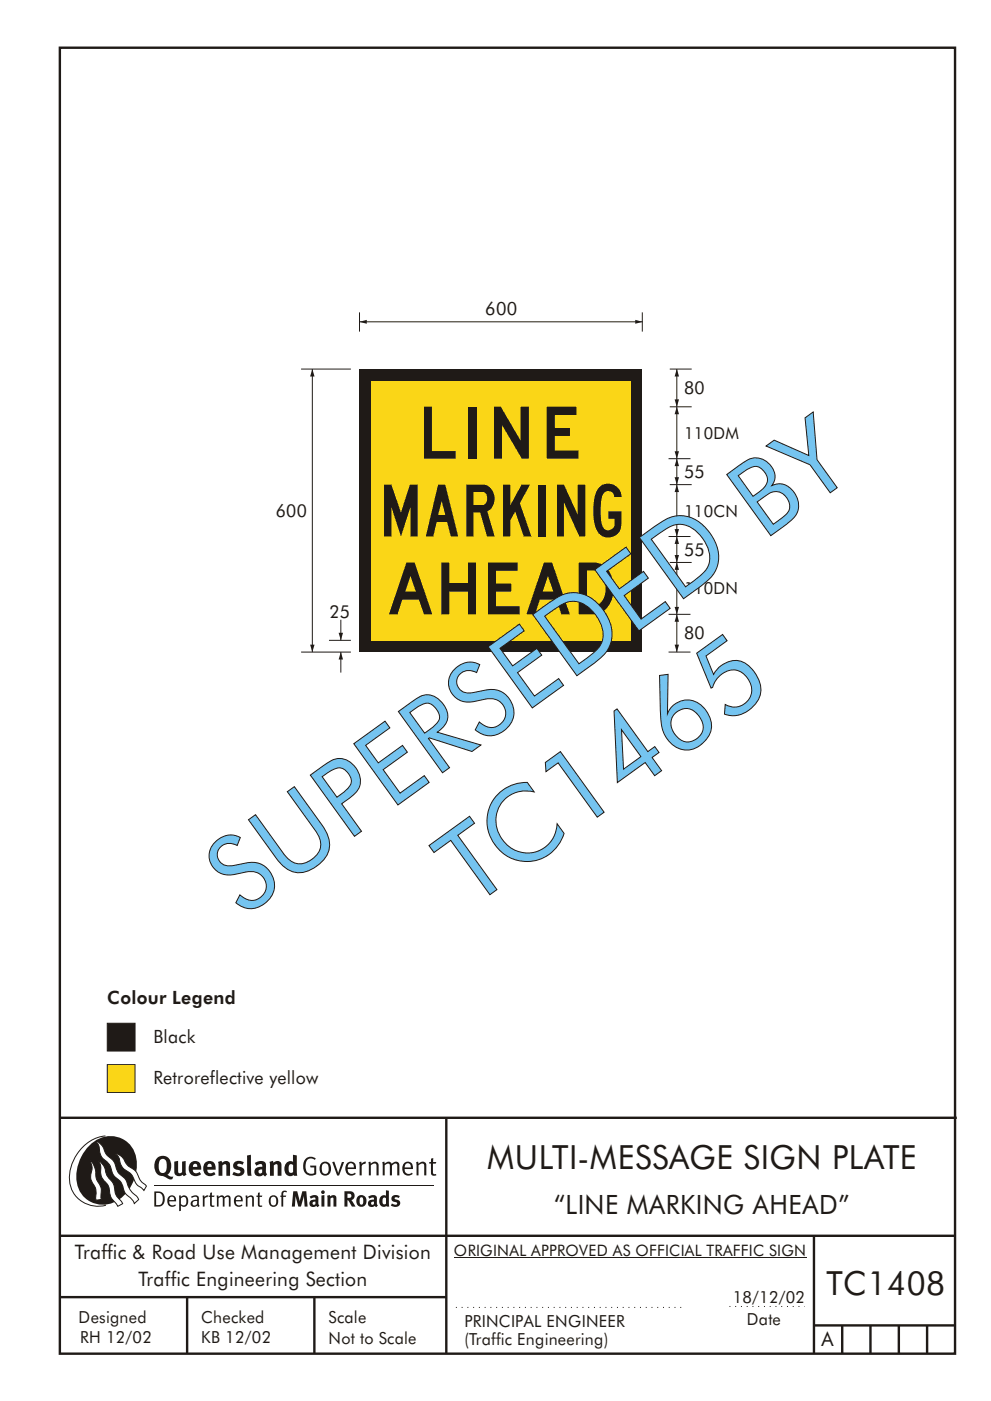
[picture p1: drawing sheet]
<svg xmlns="http://www.w3.org/2000/svg" width="210mm" height="297mm" viewBox="0 0 210 297" stroke-linecap="round" stroke-linejoin="round" font-family="sans-serif">
<g fill="none" stroke="#1f1a17" stroke-width=".51">
<path d="M12.7 10.1h189.9v276.9h-189.9zM12.7 237h190.3M94.7 236.9v50.1M12.7 262h190M12.7 275h82M39.7 275v12M66.7 275v12M172.7 262v25M172.7 281h30M178.7 281v6M184.7 281v6M190.7 281v6"/>
<path d="M196.7 281v6"/>
</g>
<path d="M154.8 277h15.9" fill="none" stroke="#1f1a17" stroke-width=".21" stroke-dasharray=".2 1" stroke-linecap="butt"/>
<path d="M22.8 225.7h5.8v5.9h-5.8z" fill-rule="evenodd" fill="#fad617" stroke="#1f1a17" stroke-width=".21"/>
<path d="M22.8 216.9h5.8v5.9h-5.8z" fill-rule="evenodd" fill="#1f1a17" stroke="#1f1a17" stroke-width=".21"/>
<path d="M96.7 277.2h48.5" fill="none" stroke="#1f1a17" stroke-width=".21" stroke-dasharray=".2 1" stroke-linecap="butt"/>
<path d="M96.3 266.7h74.7" fill="none" stroke="#1f1a17" stroke-width=".21"/>
<g fill="#1f1a17">
<path d="M64.9 245.6a1.61 1.61 0 0 1 2.1 0l-.2 .3a1.17 1.17 0 0 0-1.4-.2 1.17 1.17 0 0 0-.6 1.3 1.42 1.42 0 0 0 1.2 1.9l.7-.2v-1.2h-.8l-.1-.4h1.3v1.9a1.82 1.82 0 0 1-2.2-.1 1.82 1.82 0 0 1-.6-2.1l.2-.7z" fill-rule="evenodd"/>
<path d="M68.2 246.5a1.77 1.77 0 0 0 .4 2.7 1.39 1.39 0 0 0 1.4-.5 1.39 1.39 0 0 0 .2-1.5 1.19 1.19 0 0 0-2-.7zM68.5 246.8a.83 .83 0 0 1 1 .1 .83 .83 0 0 1 .2 1 .75 .75 0 0 1-.6 1 .75 .75 0 0 1-.8-.8v-.9z" fill-rule="evenodd"/>
<path d="M70.5 246.4l.4-.1 .8 2.4 .8-2.3h.5l-1.1 2.8h-.4z" fill-rule="evenodd"/>
<path d="M73.6 246.7a1.74 1.74 0 0 0 .5 2.5h.9l.5-.3-.2-.3a.89 .89 0 0 1-1.1 .2 .89 .89 0 0 1-.4-.9h1.7a1.15 1.15 0 0 0-.4-1.4 1.15 1.15 0 0 0-1.5 .2zM74 246.9a.67 .67 0 0 1 .8-.2 .67 .67 0 0 1 .3 .8h-1.3z" fill-rule="evenodd"/>
<path d="M76.2 246.4l.4-.1 .1 .4 .5-.4h.5l-.2 .5a.61 .61 0 0 0-.8 .6v1.8h-.4z" fill-rule="evenodd"/>
<path d="M78.1 246.4l.5-.1 .1 .4a.89 .89 0 0 1 .9-.4 .89 .89 0 0 1 .7 .7v2.2h-.4v-2.2l-.1-.2-.3-.1-.8 .4v2.1h-.4z" fill-rule="evenodd"/>
<path d="M81.1 246.4l.4-.1 .1 .4a.83 .83 0 0 1 .8-.4 .83 .83 0 0 1 .7 .5 .86 .86 0 0 1 .9-.5 .86 .86 0 0 1 .7 .7v2.2h-.4l-.1-2.3a.5 .5 0 0 0-.8 0l-.2 .2v2.1h-.5v-2.2l-.4-.3-.7 .4v2.1h-.4z" fill-rule="evenodd"/>
<path d="M85.7 246.7a1.74 1.74 0 0 0 .5 2.5h.9l.5-.3-.2-.3a.89 .89 0 0 1-1.1 .2 .89 .89 0 0 1-.4-.9h1.7a1.15 1.15 0 0 0-.5-1.4 1.15 1.15 0 0 0-1.4 .2zM86 246.9a.67 .67 0 0 1 .9-.2 .67 .67 0 0 1 .3 .8h-1.3z" fill-rule="evenodd"/>
<path d="M88.3 246.4l.4-.1 .1 .4a.89 .89 0 0 1 .9-.4 .89 .89 0 0 1 .8 .7v2.2h-.5v-2.2l-.1-.2-.3-.1-.8 .4v2.1h-.4z" fill-rule="evenodd"/>
<path d="M91.5 245.6l.4-.1v.9h.7l-.2 .3h-.5v2.1l.1 .1h.5l.1 .3a.71 .71 0 0 1-1.2-.6v-1.9h-.3v-.3h.3z" fill-rule="evenodd"/>
<path d="M37 246.3l.8-.2v2a.46 .46 0 0 0 .2 .6 .46 .46 0 0 0 .6-.2v-2.2l.8-.2v2.4l.2 .5-.6 .4-.2-.3a1.03 1.03 0 0 1-1.2 .2 1.03 1.03 0 0 1-.6-1z" fill-rule="evenodd"/>
<path d="M40.4 246.6a1.64 1.64 0 0 0 0 2.3 1.64 1.64 0 0 0 2.3 .1l-.4-.5a.78 .78 0 0 1-.9 .3 .78 .78 0 0 1-.5-.8h1.8a1.37 1.37 0 0 0-.6-1.6 1.37 1.37 0 0 0-1.7 .2zM41.1 246.9a.48 .48 0 0 1 .6-.1 .48 .48 0 0 1 .2 .6h-1z" fill-rule="evenodd"/>
<path d="M43.5 246.6a1.65 1.65 0 0 0-.2 2 1.65 1.65 0 0 0 1.9 .7l.5-.3-.3-.5a.78 .78 0 0 1-.9 .3 .78 .78 0 0 1-.5-.8h1.8a1.37 1.37 0 0 0-.6-1.6 1.37 1.37 0 0 0-1.7 .2zM44.1 246.9a.48 .48 0 0 1 .6-.1 .48 .48 0 0 1 .2 .6h-.9z" fill-rule="evenodd"/>
<path d="M46.3 246.3l.7-.2 .1 .4a.95 .95 0 0 1 1-.3 .95 .95 0 0 1 .7 .8v2.3h-.8v-2.3l-.3-.2-.5 .3v2.2h-.8z" fill-rule="evenodd"/>
<path d="M49.7 246.5a1.73 1.73 0 0 1 2-.1l-.2 .6-.6-.2a.42 .42 0 0 0-.6 .2l.2 .3a1.23 1.23 0 0 1 1.4 1 1.47 1.47 0 0 1-2.3 .9l-.3-.2 .3-.6 .7 .4a.47 .47 0 0 0 .7-.4 .87 .87 0 0 0-1-.5l-.4-.2-.1-.4z" fill-rule="evenodd"/>
<path d="M54.1 246.6l.3 .6 .3-.2a.62 .62 0 0 1 .9 0l.1 .4a1.21 1.21 0 0 0-1.4 .3 1.21 1.21 0 0 0-.1 1.3 1.19 1.19 0 0 0 1.6 .1l.5 .3 .4-.4-.3-.4v-1.4a.96 .96 0 0 0-1.3-1zM55 248l.6-.1v.7a.43 .43 0 0 1-.6 .1 .43 .43 0 0 1 0-.7z" fill-rule="evenodd"/>
<path d="M57.2 246.3l.7-.2 .1 .4a.95 .95 0 0 1 1-.3 .95 .95 0 0 1 .7 .8v2.3h-.8v-2.3l-.2-.2-.6 .3v2.2h-.8z" fill-rule="evenodd"/>
<path d="M62.2 244.8v1.5a1.29 1.29 0 0 0-1.4 .2 1.29 1.29 0 0 0-.5 1.3 1.24 1.24 0 0 0 .6 1.4 1.24 1.24 0 0 0 1.4-.1l.1 .2h.7l-.1-4.3zM61.5 246.9l.4-.1 .3 .2v1.5l-.3 .1a.48 .48 0 0 1-.6-.4 1.52 1.52 0 0 1 .2-1.3z" fill-rule="evenodd"/>
<path d="M52.4 245l.8-.2 .2 4.5h-.8l-.1-.2z" fill-rule="evenodd"/>
</g>
<path d="M22.4 240.8a9 9 0 0 0-7.4 10.9 6.2 6.2 0 0 0 7.5 3.8M32.7 251.4h59.4" fill="none" stroke="#1f1a17" stroke-width=".21"/>
<path d="M19.1 242.7a5.7 5.7 0 0 1 6.5-1.4 5.7 5.7 0 0 1 3.4 5.7 8.6 8.6 0 0 1-6.2 8.3 5.7 5.7 0 0 1-6.5-7 9.9 9.9 0 0 1 2.8-5.6z" fill-rule="evenodd" fill="#1f1a17"/>
<path d="M24.5 244.5a3.1 3.1 0 0 1 2.3 2.2l.7 .7a3.2 3.2 0 0 1 2 2.4l.4 .6 1.2 1.1-.6 .9-.2-.3a3.5 3.5 0 0 1-1.9-2.1 3.8 3.8 0 0 0-2.1-2.1 3.5 3.5 0 0 1-1-2.3zM20.4 241.9a3.4 3.4 0 0 1 1.9 2.5l.7 .8a3.3 3.3 0 0 1 1.7 2.6 4.4 4.4 0 0 0 1.7 2l.3 .3a6.1 6.1 0 0 0 2.5 3.7l.2 .5-.9 .9a6.1 6.1 0 0 0-1.9-2.2l-.4-.8a3.6 3.6 0 0 0-1.9-2.8l-.6-1a3.6 3.6 0 0 0-1.9-2.8 3.7 3.7 0 0 1-.8-2.4zM21 246.1a3.4 3.4 0 0 1 1.5 2.8l.6 .9a3.8 3.8 0 0 1 1.4 3.1l.3 .7 1.2 1.6-1 .6-.5-.8a3.2 3.2 0 0 1-1.3-2.8 4.3 4.3 0 0 0-1.4-2.2 4.7 4.7 0 0 1-.5-2.9zM19.2 246.1a5.1 5.1 0 0 1 1.2 3.7l.3 .7a3.1 3.1 0 0 1 .7 3l.1 .8-1.1 .2-.1-.8a3.5 3.5 0 0 0-.9-3.2 3.6 3.6 0 0 1 .1-2.6z" fill-rule="evenodd" fill="#fff" stroke="#1f1a17" stroke-width=".21"/>
<g fill="#1f1a17">
<path d="M33.4 245.5a2.51 2.51 0 0 0 .4 3.7l.8 .1a2.78 2.78 0 0 0 2 .7l.2-.5h-.6l-.7-.4a2.56 2.56 0 0 0 0-3.8 1.83 1.83 0 0 0-2.1 .2zM34 245.9a.87 .87 0 0 1 1 0 .87 .87 0 0 1 .4 .9v.4a1.17 1.17 0 0 1-.9 1.5l-.3-.1a2.38 2.38 0 0 1-.2-2.7z" fill-rule="evenodd"/>
<path d="M33.1 252.9v2.6a1.12 1.12 0 0 0 1.2-.3 1.12 1.12 0 0 0 .2-1.2l-.1-.5-.3-.4zM32.7 252.6h1.1a1.67 1.67 0 0 1 1.2 1.7 1.67 1.67 0 0 1-1.3 1.5h-1zM36.1 253.9l-.2 .5h1.1a.55 .55 0 0 0-.3-.6 .55 .55 0 0 0-.6 .1zM35.8 253.8a.95 .95 0 0 1 1.2-.2 .95 .95 0 0 1 .4 1.1h-1.5a.72 .72 0 0 0 .4 .8 .72 .72 0 0 0 .9-.2l.1 .3a1.15 1.15 0 0 1-1.5 0 1.15 1.15 0 0 1-.2-1.5zM38.4 254.1v1.2a.7 .7 0 0 0 .9 .1 .7 .7 0 0 0 .2-.9 .61 .61 0 0 0-.4-.7 .61 .61 0 0 0-.7 .3zM38 253.5l.3-.1 .1 .4a.95 .95 0 0 1 1.2-.2 .95 .95 0 0 1 .3 1.2 .92 .92 0 0 1-.5 1 .92 .92 0 0 1-1-.2v1.1l-.4 .1zM40.9 254.8a.5 .5 0 0 0 .2 .8 .5 .5 0 0 0 .7-.4v-.6zM40.5 253.7a1 1 0 0 1 1.7 .3v1.4l.2 .2-.2 .3-.3-.3a.78 .78 0 0 1-1.4-.1 .78 .78 0 0 1 .8-1.1h.5a.58 .58 0 0 0-.3-.7 .58 .58 0 0 0-.7 .3zM43 253.5l.3-.1 .1 .4 .3-.3 .5-.1-.2 .4a.52 .52 0 0 0-.6 .6v1.4h-.4zM44.6 252.9l.4-.1-.1 .7h.6l-.1 .3h-.5v1.5a.35 .35 0 0 0 .6 .3v.2a.57 .57 0 0 1-.6 .1 .57 .57 0 0 1-.3-.5v-1.6h-.3v-.3h.3zM45.9 253.5l.4-.1 .1 .4 .2-.2a.64 .64 0 0 1 1 .2 .7 .7 0 0 1 .8-.4 .7 .7 0 0 1 .5 .7v1.7h-.3v-1.7l-.3-.3-.7 .3v1.7h-.3v-1.6a.38 .38 0 0 0-.3-.5 .38 .38 0 0 0-.5 .2l-.1 .2v1.7h-.4zM50.2 253.9l-.2 .5h1.1a.55 .55 0 0 0-.2-.6 .55 .55 0 0 0-.7 .1zM49.9 253.8a.95 .95 0 0 1 1.2-.2 .95 .95 0 0 1 .4 1.1h-1.5a.72 .72 0 0 0 .4 .8 .72 .72 0 0 0 .9-.2l.1 .3a1.15 1.15 0 0 1-1.5 0 1.15 1.15 0 0 1-.2-1.5zM52.1 253.5l.3-.1 .1 .4a.72 .72 0 0 1 .8-.4 .72 .72 0 0 1 .6 .7v1.7h-.4v-1.6a.45 .45 0 0 0-.3-.5 .45 .45 0 0 0-.5 .3l-.2 .1v1.7h-.3zM54.7 252.9l.4-.1v.7h.6l-.1 .3h-.5v1.5a.35 .35 0 0 0 .5 .3v.2a.57 .57 0 0 1-.6 .1 .57 .57 0 0 1-.3-.5v-1.6h-.3v-.3h.3zM57.6 253.9l-.2 .7a.65 .65 0 0 0 .3 .8 .65 .65 0 0 0 .8-.2l.1-.1a.93 .93 0 0 0-.7-1.4zM57.3 253.7a1.12 1.12 0 0 1 1.4 .1 1.12 1.12 0 0 1 .3 1.4 1.01 1.01 0 0 1-1.3 .6 1.01 1.01 0 0 1-.7-1.2zM59.9 252.6l.5-.2 .5 .2-.1 .2-.4-.1-.3 .2v.6h.6l-.1 .3h-.5v2h-.4v-2h-.2v-.3h.2zM62.2 252.6l-.3 3.2h.7l.1-2.3 .6 2.3h.6l.6-2.3 .1 2.3h.7l-.3-3.2h-.9l-.5 2.1-.5-2.1zM65.7 253.7l.3 .5a.51 .51 0 0 1 .5-.4 .51 .51 0 0 1 .4 .4v.1a.88 .88 0 0 0-1.1 .4 .88 .88 0 0 0 .2 1.1 .9 .9 0 0 0 1.1-.2l.3 .3 .4-.3-.2-.3v-1.1a.87 .87 0 0 0-.5-.8 .87 .87 0 0 0-1 .1zM66.4 254.8h.5v.5l-.1 .1h-.3l-.2-.1zM68.2 253.5v2.3h.6v-2.4zM68.1 252.8a.4 .4 0 0 0 .8 0 .4 .4 0 0 0-.8 0zM69.4 253.5l.1 2.3h.6v-1.7a.33 .33 0 0 1 .4-.2 .33 .33 0 0 1 .3 .4v1.5h.6v-1.7a.75 .75 0 0 0-.6-.7 .75 .75 0 0 0-.8 .3v-.3zM73.1 252.6v3.2h.6v-1.3l.3 .2 .7 1.1h.7l-.9-1.4a.94 .94 0 0 0 .7-1 .94 .94 0 0 0-.9-.8zM73.7 253.1a.51 .51 0 0 1 .8 .1 .51 .51 0 0 1-.2 .7l-.6 .1zM75.9 253.7a1.19 1.19 0 0 0-.1 1.7 1.19 1.19 0 0 0 1.8 0 1.19 1.19 0 0 0-.1-1.6 1.19 1.19 0 0 0-1.6-.1zM76.5 253.9l.2-.1a.99 .99 0 0 1 0 1.6 1.06 1.06 0 0 1-.2-1.5zM78.1 253.7l.3 .5a.51 .51 0 0 1 .5-.4 .51 .51 0 0 1 .5 .4v.1a.88 .88 0 0 0-1.2 .4 .88 .88 0 0 0 .2 1.1 .9 .9 0 0 0 1.1-.2l.3 .3 .4-.3-.2-.3v-1.1a.87 .87 0 0 0-.5-.8 .87 .87 0 0 0-1 .1zM78.9 254.8h.4v.5l-.1 .1h-.3l-.1-.1zM81.9 252.4v1.1a1.2 1.2 0 0 0-1.4 .6 1.2 1.2 0 0 0 .2 1.4l.5 .4 .8-.2v.1h.6l-.1-3.3zM81.4 253.9l.5 .2-.1 1.2a.46 .46 0 0 1-.5-.1 .46 .46 0 0 1-.1-.5zM83.3 253.6a.79 .79 0 0 0-.1 .9 .79 .79 0 0 0 .9 .4 .33 .33 0 0 1 0 .5 .33 .33 0 0 1-.5 0l-.4-.2-.3 .4a1.15 1.15 0 0 0 1.2 .3 1.15 1.15 0 0 0 .8-1 1.49 1.49 0 0 0-1.2-.8 .4 .4 0 0 1 .3-.3 .4 .4 0 0 1 .4 .1l.2 .1 .2-.4a1.47 1.47 0 0 0-1.5 0z" fill-rule="evenodd"/>
</g>
<path d="M76.3 68.2h60" fill="none" stroke="#1f1a17" stroke-width=".21"/>
<g fill="#1f1a17">
<path d="M76.3 78.2h60v60h-60z"/>
<path d="M134.8 67.8l1.5 .4-1.5 .4 1.5-.4-1.5 .4z" fill-rule="evenodd"/>
<path d="M76.3 68.2l1.5-.4v.8z" fill-rule="evenodd"/>
</g>
<path d="M78.8 80.7h55v55h-55z" fill="#fad617"/>
<path d="M76.3 66.2v4.1M136.3 66.2v4.1M142.1 78.3h4.6M141.8 97.3h4.7M142.1 86.3h4.6M141.8 113.8h4.7M142.1 119.3h4.6M142.1 102.8h4.6M141.8 130.3h4.7M143.6 130.3v8" fill="none" stroke="#1f1a17" stroke-width=".21"/>
<g fill="#1f1a17">
<path d="M143.1 136.7h1l-.5 1.6z" fill-rule="evenodd"/>
<path d="M143.6 130.2l.5 1.6h-1z" fill-rule="evenodd"/>
</g>
<path d="M143.6 113.8v5.5" fill="none" stroke="#1f1a17" stroke-width=".21"/>
<g fill="#1f1a17">
<path d="M143.1 117.7h1l-.5 1.6z" fill-rule="evenodd"/>
<path d="M143.6 113.7l.5 1.6h-1z" fill-rule="evenodd"/>
</g>
<path d="M143.6 97.3v5.5" fill="none" stroke="#1f1a17" stroke-width=".21"/>
<g fill="#1f1a17">
<path d="M143.1 101.2h1l-.5 1.6z" fill-rule="evenodd"/>
<path d="M143.6 97.2l.5 1.6h-1z" fill-rule="evenodd"/>
</g>
<path d="M143.6 78.3v8" fill="none" stroke="#1f1a17" stroke-width=".21"/>
<g fill="#1f1a17">
<path d="M143.1 84.7h1l-.5 1.6z" fill-rule="evenodd"/>
<path d="M143.6 78.2l.5 1.6h-1z" fill-rule="evenodd"/>
</g>
<path d="M143.6 119.3v11" fill="none" stroke="#1f1a17" stroke-width=".21"/>
<g fill="#1f1a17">
<path d="M143.1 128.7h1l-.5 1.6z" fill-rule="evenodd"/>
<path d="M143.6 119.2l.5 1.6h-1z" fill-rule="evenodd"/>
</g>
<path d="M143.6 86.3v11" fill="none" stroke="#1f1a17" stroke-width=".21"/>
<g fill="#1f1a17">
<path d="M143.1 95.7h1l-.5 1.6z" fill-rule="evenodd"/>
<path d="M143.6 86.2l.5 1.6h-1z" fill-rule="evenodd"/>
</g>
<path d="M143.6 102.8v11" fill="none" stroke="#1f1a17" stroke-width=".21"/>
<g fill="#1f1a17">
<path d="M143.1 112.2h1l-.5 1.6z" fill-rule="evenodd"/>
<path d="M143.6 102.7l.5 1.6h-1z" fill-rule="evenodd"/>
</g>
<path d="M63.9 78.3h10.5M66.3 78.3v60M63.9 138.3h10.5M69.8 135.8h4.6M141.8 138.3h4.7" fill="none" stroke="#1f1a17" stroke-width=".21"/>
<g fill="#1f1a17">
<path d="M65.8 136.7h.9l-.4 1.6z" fill-rule="evenodd"/>
<path d="M66.3 78.2l.4 1.6h-.9z" fill-rule="evenodd"/>
</g>
<path d="M72.3 138.3v4.3" fill="none" stroke="#1f1a17" stroke-width=".21"/>
<path d="M72.3 138.2l.5 1.6h-1z" fill-rule="evenodd" fill="#1f1a17"/>
<path d="M72.3 131.4v4.3" fill="none" stroke="#1f1a17" stroke-width=".21"/>
<path d="M71.8 134.2h1l-.5 1.6z" fill-rule="evenodd" fill="#1f1a17"/>
<g font-size="22.4" fill="#1f1a17">
<text x="51.3" y="194.6" transform="rotate(-36 51.3 194.6)">SUPERSEDED BY</text>
<text x="100.2" y="192.4" transform="rotate(-36 100.2 192.4)">TC1465</text>
</g>
<g font-size="11" fill="#1f1a17">
<text x="90" y="97.3">LINE</text>
<text x="81.5" y="113.8">MARKING</text>
<text x="82.5" y="130.3">AHEAD</text>
</g>
<g font-size="7.1" fill="#1f1a17">
<text x="103.3" y="247.8">MULTI-MESSAGE SIGN PLATE</text>
<text x="175.3" y="274.5">TC1408</text>
</g>
<text font-size="5.6" fill="#1f1a17" x="117.5" y="257.3">“LINE MARKING AHEAD”</text>
<g font-size="4.2" fill="#1f1a17">
<text x="15.9" y="267">Traffic &amp; Road Use Management Division</text>
<text x="29.4" y="272.6">Traffic Engineering Section</text>
<text x="174.3" y="285.4">A</text>
</g>
<g font-size="3.9" fill="#1f1a17">
<text x="103" y="66.7">600</text>
<text x="22.8" y="212.8">Colour Legend</text>
<text x="32.5" y="221.1">Black</text>
<text x="32.5" y="229.9">Retroreflective yellow</text>
</g>
<g font-size="3.8" fill="#1f1a17">
<text x="145.1" y="83.6">80</text>
<text x="145.1" y="101.3">55</text>
<text x="58.5" y="109.6">600</text>
<text x="145.1" y="117.8">55</text>
<text x="69.9" y="131">25</text>
<text x="145.1" y="135.6">80</text>
</g>
<g font-size="3.5" fill="#1f1a17">
<text x="145.1" y="93">110DM</text>
<text x="145.1" y="109.5">110CN</text>
<text x="145.1" y="126">110DN</text>
<text x="16.7" y="280.5">Designed</text>
<text x="42.7" y="280.5">Checked</text>
<text x="69.7" y="280.5">Scale</text>
<text x="98.5" y="281.4">PRINCIPAL ENGINEER</text>
<text x="155.4" y="276.3">18/12/02</text>
<text x="158.5" y="281">Date</text>
<text x="17" y="284.8">RH 12/02</text>
<text x="42.7" y="284.8">KB 12/02</text>
<text x="69.7" y="285">Not to Scale</text>
<text x="98.5" y="285.1">(Traffic Engineering)</text>
</g>
<text font-size="3.4" fill="#1f1a17" x="96.3" y="266.3">ORIGINAL APPROVED AS OFFICIAL TRAFFIC SIGN</text>
</svg>
